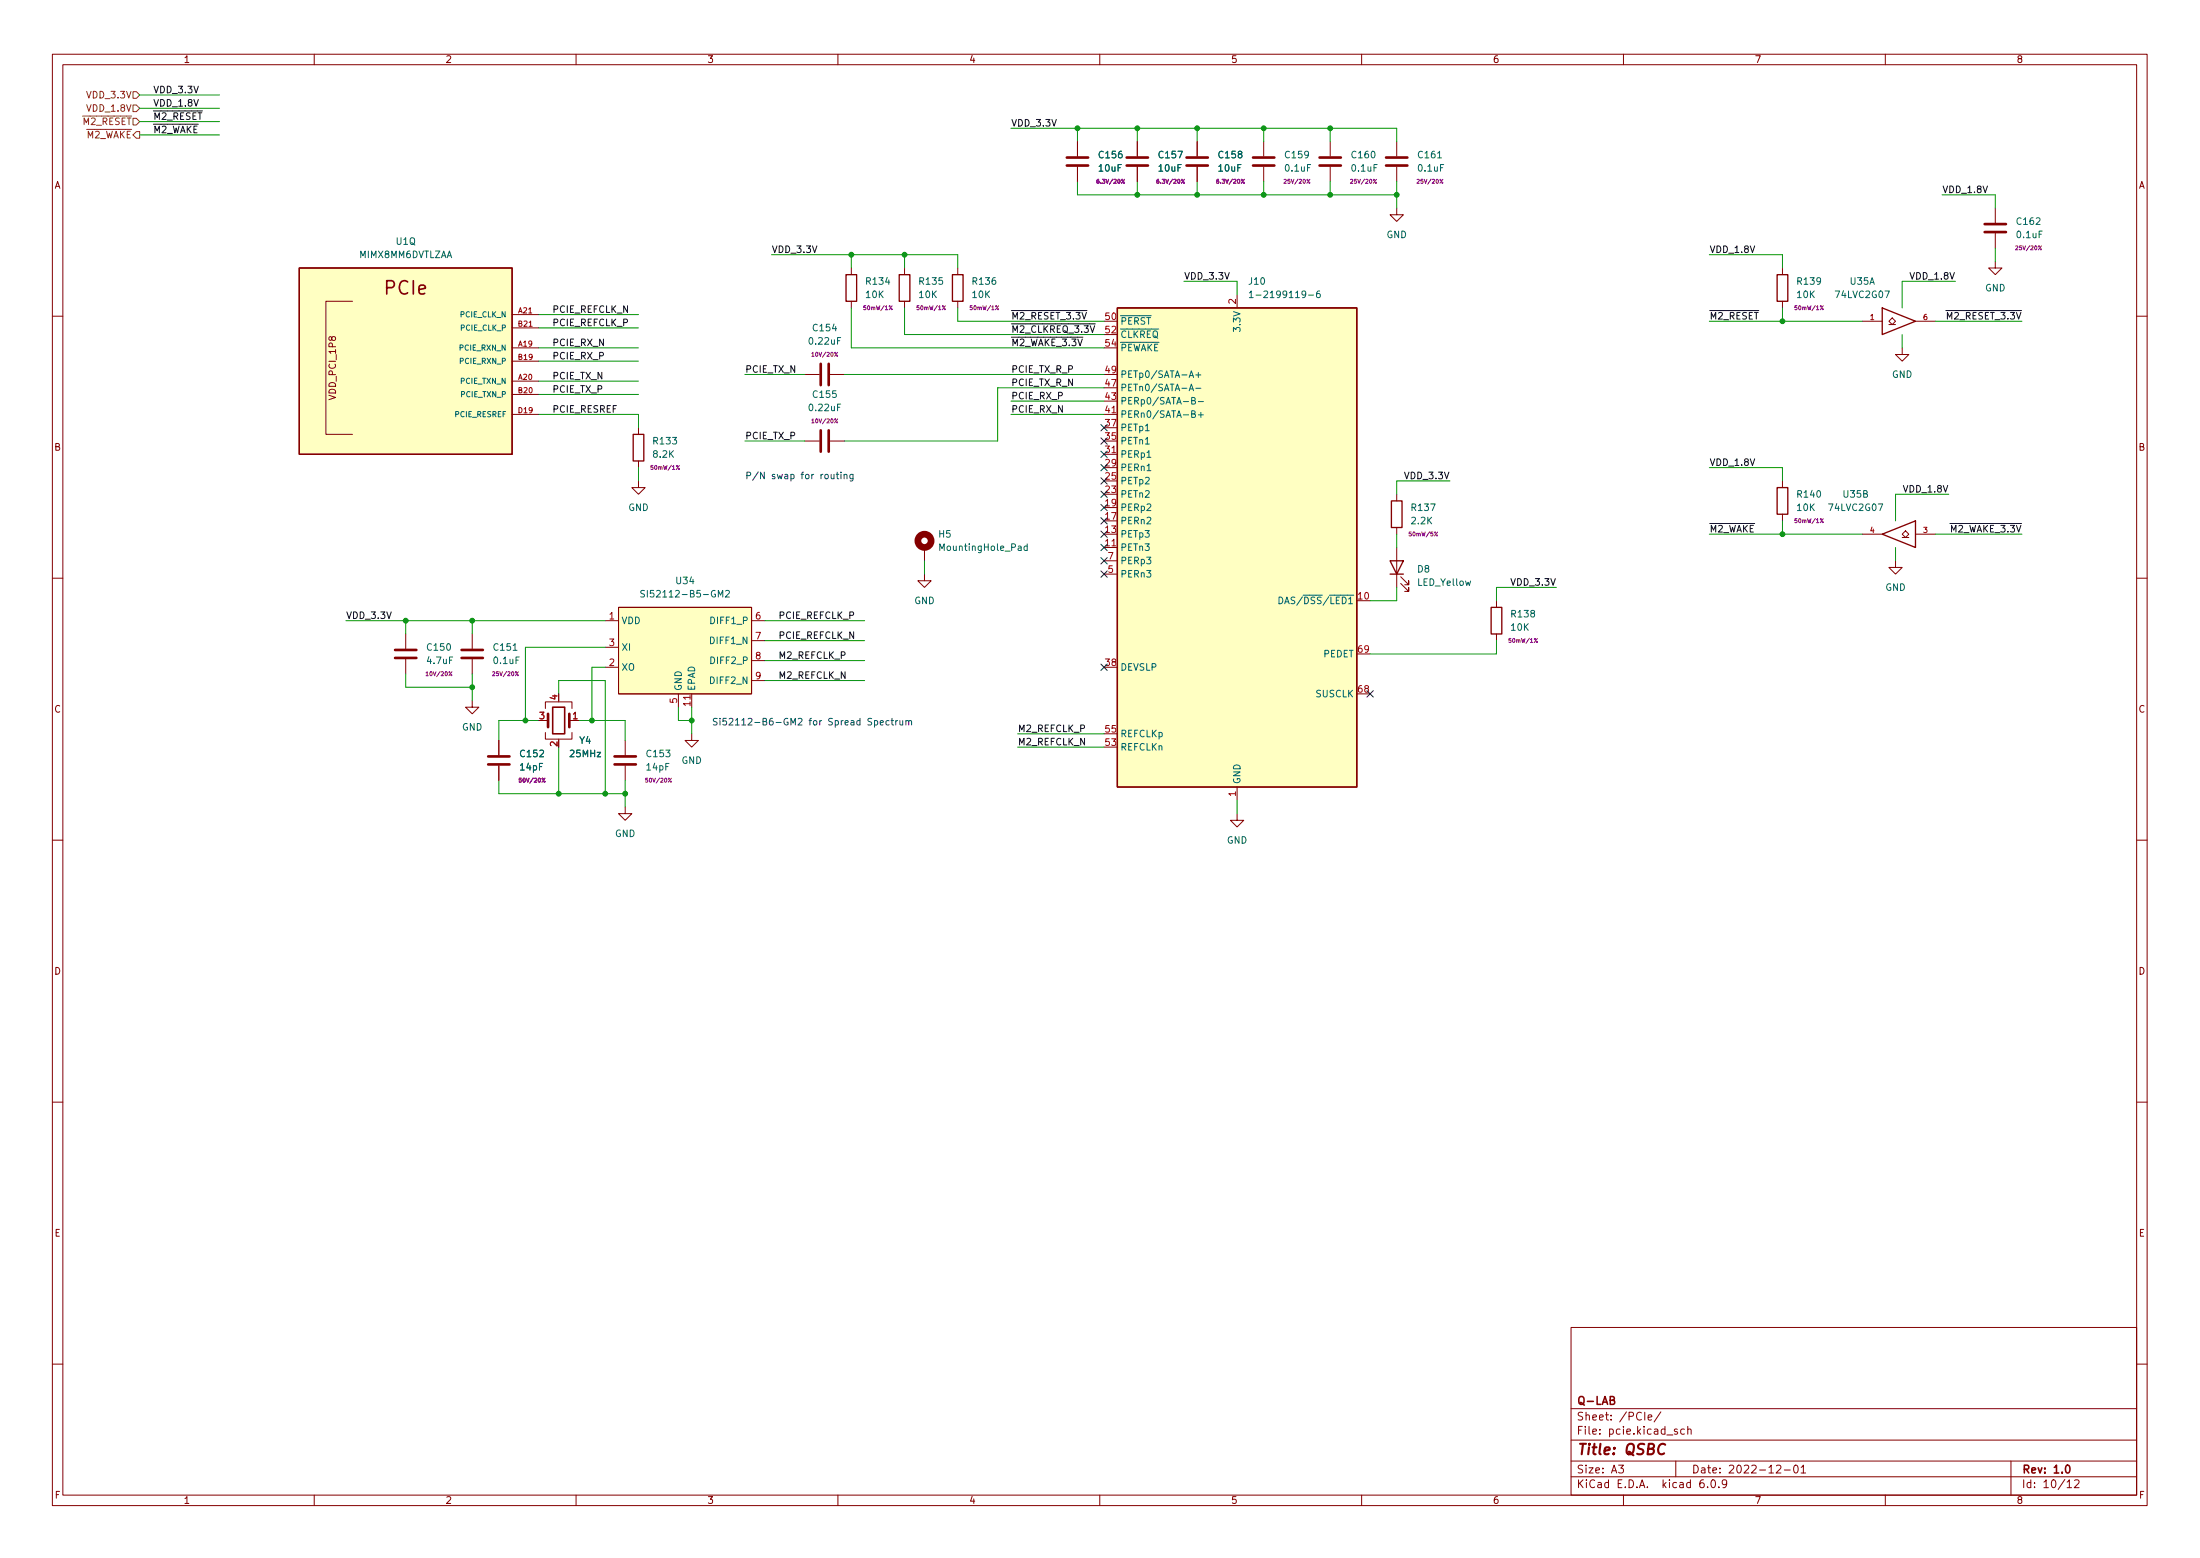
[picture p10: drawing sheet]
<svg xmlns="http://www.w3.org/2000/svg" width="297mm" height="210mm" viewBox="0 0 297 210" stroke-linecap="round" stroke-linejoin="round" font-family="sans-serif">
<g fill="none" stroke="#840000" stroke-width=".14">
<path d="M7.1 7.3h282.8v195.9h-282.8zM8.5 8.7h280v193.1h-280zM42.4 7.3v1.4M77.8 7.3v1.4M113.1 7.3v1.4M145.5 19.1v2M148.5 7.3v1.4M153.6 19.1v2M161.6 19.1v2M170.6 19.1v2M179.6 19.1v2M183.8 7.3v1.4"/>
<path d="M188.6 19.1v2M219.2 7.3v1.4M254.6 7.3v1.4M114.9 36.2v.9M122.1 36.2v.9M129.3 36.2v.9M145.5 22.5v2M153.6 22.5v2M161.6 22.5v2M167 39.8v1.8M170.6 22.5v2M179.6 22.5v2"/>
<path d="M188.6 28.1v.9h.9l-.9 .9-.9-.9h.9M188.6 22.5v2M240.7 36.2v.9M269.4 35.3v.9h.9l-.9 .9-.9-.9h.9M269.4 28.1v2M269.4 31.5v2M7.1 42.7h1.4M47.6 40.7h-3.6v17.9h3.6M69.1 55.9h3.6M69.1 46.9h3.6M69.1 51.4h3.6M69.1 42.5h3.6"/>
<path d="M69.1 48.7h3.6M69.1 53.2h3.6M69.1 44.3h3.6M86.2 57.7v.9M108.7 50.5h1.9M108.7 59.5h1.9M112.1 50.5h1.9M112.1 59.5h1.9M114.9 40.7v.9M122.1 40.7v.9M129.3 40.7v.9M149.1 55.9h1.8"/>
<path d="M240.7 40.7v.9M251.4 43.4h2.7M255 43.4l.5-.5 .4 .5-.4 .4zM255 43.8h.9M256.8 46.9v.9h.9l-.9 .9-.9-.9h.9M258.6 43.4h2.7M288.5 42.7h1.4M7.1 78h1.4M86.2 64.9v.9h.9l-.9 .9-.9-.9h.9M86.2 62.2v.9M124.8 77.5v.9h.9l-.9 .9-.9-.9h.9M124.8 73.9v1.8"/>
<path d="M149.1 73.9h1.8M149.1 61.3h1.8M149.1 77.5h1.8M149.1 75.7h1.8M188.6 66.7v.9M188.6 71.2v.9M188.6 73.9v5.4M189.1 78.7l1.1 1.1v-.5v.5h-.5M189.1 77.8l1.1 1.1v-.5v.5h-.5M240.7 64.9v.9M240.7 69.4v.9M251.4 72.1h2.7"/>
<path d="M255.9 75.7v.9h.9l-.9 .9-.9-.9h.9M256.8 72.1l.5-.5 .4 .5-.4 .4zM256.8 72.5h.9M258.6 72.1h2.7M288.5 78h1.4M54.8 85.6v1.9M54.8 89v1.9M63.8 94.5v.9h.9l-.9 .9-.9-.9h.9M63.8 85.6v1.9M63.8 89v1.9M67.4 99.9v2M73.6 95.6v-.9h3.6v.9"/>
<path d="M73.6 98.8v.9h3.6v-.9M73.6 97.2h.4M76.9 97.2h.3M81.7 83.8h1.8M81.7 90h1.8M81.7 87.4h1.8M83.5 82h18v11.6h-18zM84.4 99.9v2M91.6 93.6v1.8M93.4 99v.9h.9l-.9 .9-.9-.9h.9M93.4 93.6v1.8M101.5 83.8h1.8"/>
<path d="M101.5 86.5h1.8M101.5 89.2h1.8M101.5 91.8h1.8M202.1 81.1v.9M202.1 85.6v.9M7.1 113.4h1.4M67.4 103.3v2M84.4 108.9v.9h.9l-.9 .9-.9-.9h.9M84.4 103.3v2M167 109.8v.9h.9l-.9 .9-.9-.9h.9M167 106.2v1.8M288.5 113.4h1.4"/>
<path d="M7.1 148.7h1.4M288.5 148.7h1.4M212.1 179.1h76.4v22.7h-76.4zM7.1 184.1h1.4M212.1 199.3h76.4M212.1 197.2h76.4M212.1 194.3h76.4M212.1 190.1h76.4M218.5 197.7h.7l-.4 .4 .3 .1v.5l-.1 .1-.5-.1M222.5 191.3l.5-.1v-.2l-.3-.1-.2 .2 .1 .5h.4M224.2 190.5l-.9 1.4M226.3 197.2v2.1"/>
<path d="M226.5 192.9l-.3-.1-.1 .2v.1l.4 .2v.2h-.4M227.4 192.9l-.3-.1-.2 .2 .1 .5h.4M227.9 192.9l.1-.1 .3 .1v.7M227.9 192.5v1.1M230 199.7a.42 .42 0 0 0-.5 .5v.4l.1 .1 .3 .1 .2-.1v-.4l-.1-.1-.3-.1-.2 .2M231.1 199.8l.2-.1a.57 .57 0 0 1 .3 .5 .57 .57 0 0 1-.3 .6l-.2-.1-.1-.3zM239.9 197.8l.4-.1 .1 .1 .1 .2-.7 .8h.7M240.9 198.4h.8M242.3 197.8l.1-.1a.57 .57 0 0 1 .4 .6 .57 .57 0 0 1-.4 .5l-.1-.1-.1-.3zM243.2 198l.3-.3v1.1M243.2 198.8h.6M271.5 197.2v4.6"/>
<path d="M280.1 199.8l.4-.1 .2 .1v.2l-.6 .8h.6M288.5 184.1h1.4M42.4 201.8v1.4M77.8 201.8v1.4M113.1 201.8v1.4M148.5 201.8v1.4M183.8 201.8v1.4M219.2 201.8v1.4M230.6 200.7v.1M232.1 200.7v.1M233.1 200.2l-.2 .2h-.2l-.2-.2 .1-.4 .3-.1 .2 .1a.7 .7 0 0 1-.3 1h-.2M254.6 201.8v1.4"/>
<path d="M279.1 200l.3-.3v1.1M279.1 200.8h.6"/>
</g>
<path d="M217.4 189h.4l.1-.1 .1-.2-.1-.2h-.5v1h.4l.2-.2a.28 .28 0 0 0-.2-.3M279 197.8l.1-.1a.57 .57 0 0 1 .4 .6 .57 .57 0 0 1-.4 .5l-.1-.1-.1-.3z" fill="none" stroke="#840000" stroke-width=".21"/>
<path d="M224.8 195a.62 .62 0 0 0-.7 0 .62 .62 0 0 0-.2 .7 .49 .49 0 0 0 .2 .5 .49 .49 0 0 0 .6-.1" fill="none" stroke="#840000" stroke-width=".28"/>
<g fill="none" stroke="#840000" stroke-width=".18">
<path d="M40.4 36.2h28.7v25.1h-28.7zM114.2 37.1h1.5v3.6h-1.5zM121.4 37.1h1.4v3.6h-1.4zM128.6 37.1h1.4v3.6h-1.4zM239.9 37.1h1.5v3.6h-1.5zM85.5 58.6h1.4v3.6h-1.4zM150.9 41.6h32.3v64.6h-32.3zM254.1 41.6l4.5 1.8-4.5 1.7zM187.7 75.7h1.8l-.9 1.8zM187.7 77.5h1.8M187.9 67.6h1.4v3.6h-1.4zM239.9 65.8h1.5v3.6h-1.5z"/>
<path d="M254.1 72.1l4.5-1.8v3.6zM201.3 82h1.5v3.6h-1.5z"/>
</g>
<g fill="none" stroke="#840000" stroke-width=".36">
<path d="M144 22.3h2.9M144 21.3h2.9M152.1 22.3h2.9M152.1 21.3h2.9M160.2 22.3h2.9M160.2 21.3h2.9M169.2 22.3h2.9M169.2 21.3h2.9M178.2 22.3h2.8M178.2 21.3h2.8M187.1 22.3h2.9M187.1 21.3h2.9"/>
<path d="M268 31.3h2.8M268 30.2h2.8M110.8 49.1v2.9M110.8 58.1v2.9M111.9 49.1v2.9M111.9 58.1v2.9M53.3 88.8h2.9M53.3 87.7h2.9M62.3 88.8h2.9M62.3 87.7h2.9M74 96.3v1.8M76.9 96.3v1.8"/>
<path d="M65.9 103.2h2.9M65.9 102.1h2.9M83 103.2h2.8M83 102.1h2.8"/>
</g>
<g fill="none" stroke="#840084" stroke-width=".14">
<path d="M148.4 24.2l-.3 .1v.3l.1 .1h.2v-.3h-.2l-.1 .1M151.8 24.2l-.4 .5M156.4 24.2l-.2 .1v.3l.1 .1h.2l-.1-.3h-.1l-.1 .1M159.9 24.2l-.4 .5M164.5 24.2l-.2 .1v.3l.1 .1h.1v-.3h-.1l-.1 .1M168 24.2l-.4 .5M173.4 24.3l.2-.1 .1 .2-.4 .3h.4M182.3 24.3l.3-.1 .1 .2-.4 .3h.4M191.3 24.3l.2-.1 .1 .2-.3 .3h.3M272.1 33.2h.3l.1 .1-.4 .4h.4M109.6 47.7l.2-.2v.6M109.6 56.7l.2-.2v.6"/>
<path d="M109.6 48.1h.3M109.6 57.1h.3M57.5 90.8l.2-.1v.5M57.5 91.2h.3M66.5 90.7h.2l.1 .1-.3 .4h.3"/>
<circle cx="151.8" cy="24.7" r=".07"/>
<circle cx="159.8" cy="24.7" r=".07"/>
<circle cx="167.9" cy="24.7" r=".07"/>
</g>
<circle cx="124.8" cy="73" r=".9" fill="none" stroke="#840000" stroke-width=".9"/>
<g fill="none" stroke="#006464" stroke-width=".14">
<path d="M168.7 39.5l.2-.2v.9M169.6 39.8h.7M178.2 39.3h-.3a.61 .61 0 0 0 0 .9l.3-.1 .1-.3-.2-.2h-.2l-.2 .2M160.6 52.7l.3-.9 .3 .9M160.6 50.9l.3-.9 .3 .9M160.6 52.5h.5M160.6 50.7h.5M160.9 55.9l.4-.1v-.3l-.4-.1v.9h.3l.2-.1v-.2l-.2-.1M160.9 54.1l.4-.1v-.3l-.4-.1v.9h.3l.2-.1v-.2l-.2-.1M161.5 52.4h.6M161.5 50.6h.6M161.8 56h.7"/>
<path d="M161.8 54.2h.7M161.8 50.3v.6M162.1 55.6v.7M168.7 40.2h.5M87 79.7h-.3l-.1 .1v.2l.3 .2 .1 .2-.2 .2-.3-.1M98 79.8l.3-.1 .2 .2-.6 .7h.6M138.7 73.7h-.3l-.1 .2v.3h.4M138.7 73.4v.9M154.9 63.5h.5M154.9 61.7h.5"/>
</g>
<g fill="#ffffc2" stroke="#ffffc2" stroke-width=".14">
<path d="M150.9 41.6h32.3v64.6h-32.3z"/>
<path d="M40.4 36.2h28.7v25.1h-28.7z"/>
<path d="M83.5 82h18v11.6h-18z"/>
</g>
<path d="M74.6 95.4h1.6v3.6h-1.6z" fill="none" stroke="#840000" stroke-width=".22"/>
<path d="M18 14.2h.4l.5 .4-.5 .5h-.4zM18 16h.4l.5 .4-.5 .5h-.4zM18 12.4h.4l.5 .4-.5 .5h-.4zM18.4 17.8h.5v.9h-.5l-.4-.5z" fill="none" stroke="#725600" stroke-width=".14"/>
<g fill="none" stroke="#0000c2" stroke-width=".14">
<path d="M112.2 64l.1 .6h.2l.1-.1M112.6 64v.6M112.9 64h.3M113 63.7v.8l.2 .1M113.5 63.7v.1M113.5 64v.6M114 64.1l.1-.1 .2 .1 .1 .5M114 64v.6M115.2 64v.7l-.2 .2h-.2M115.2 64.1l-.3-.1-.2 .2 .1 .4h.4M118.1 97.3l.2-.1 .2 .2-.1 .4h-.3M118.1 97.2v.9"/>
<path d="M118.8 97.5h.5l-.1-.2-.2-.1-.2 .2 .1 .4h.3M120 97.3l-.2-.1-.2 .2 .1 .4h.3M120.3 97.2h.3M120.4 96.9v.8l.2 .1M120.9 97.2v.6M121.2 97.2l-.3 .2M121.5 97.2v.6h.3h.1M121.9 97.2v.6M122.3 97.3l.1-.1 .3 .1v.5M122.3 97.2v.6M122.7 97.4l.1-.2 .2 .1 .1 .5"/>
</g>
<g fill="none" stroke="#009600" stroke-width=".14">
<path d="M18.9 16.4h10.7M18.9 18.2h10.7M18.9 14.6h10.7M18.9 12.8h10.7M136.5 17.3h52.1v1.8M145.5 17.3v1.8M153.6 17.3v1.8M161.6 17.3v1.8M170.6 17.3v1.8M179.6 17.3v1.8M104.2 34.4h25.1v1.8M114.9 34.4v1.8"/>
<path d="M122.1 34.4v1.8M145.5 24.5v1.8h43.1M153.6 24.5v1.8M159.8 38h7.2v1.8M161.6 24.5v1.8M170.6 24.5v1.8M179.6 24.5v1.8M188.6 24.5v3.6M230.8 34.4h9.9v1.8M262.2 26.3h7.2v1.8M264 38h-7.2v3.6M269.4 33.5v1.8"/>
<path d="M72.7 46.9h13.5M72.7 55.9h13.5v1.8M72.7 44.3h13.5M72.7 48.7h13.5M72.7 53.2h13.5M72.7 51.4h13.5M72.7 42.5h13.5M100.6 59.5h8.1M100.6 50.5h8.1M114 50.5h35.1M114.9 41.6v5.3h34.2M122.1 41.6v3.5h27"/>
<path d="M129.3 41.6v1.8h19.8M136.5 55.9h12.6M136.5 54.1h12.6M149.1 52.3h-14.4v7.2h-20.7M230.8 43.4h20.6M240.7 41.6v1.8M256.8 45.1v1.8M261.3 43.4h11.7M86.2 63.1v1.8M124.8 75.7v1.8M188.6 72.1v1.8M188.6 79.3v1.8h-3.6"/>
<path d="M195.8 64.9h-7.2v1.8M210.1 79.3h-8v1.8M230.8 63.1h9.9v1.8M230.8 72.1h20.6M240.7 70.3v1.8M255.9 73.9v1.8M261.3 72.1h11.7M263.1 66.7h-7.2v3.6M46.7 83.8h35M54.8 90.9v1.8h9M54.8 83.8v1.8M63.8 83.8v1.8"/>
<path d="M63.8 90.9v3.6M72.7 97.2h-5.3v2.7M75.4 93.6v-1.8h6.3v15.3M78.1 97.2h6.3v2.7M81.7 87.4h-10.8v9.8M81.7 90h-1.8v7.2M91.6 95.4v1.8h1.8M93.4 95.4v3.6M103.3 83.8h13.4M103.3 89.2h13.4M103.3 91.8h13.4M103.3 86.5h13.4"/>
<path d="M137.4 99h11.7M202.1 86.5v1.8h-17.1M67.4 105.3v1.8h17M75.4 100.8v6.3M84.4 105.3v3.6M137.4 100.8h11.7M167 108v1.8"/>
</g>
<g fill="none" stroke="#000084" stroke-width=".14">
<path d="M148.6 59.1l.9 .8M148.6 57.3l.9 .9M149.5 59.1l-.9 .8M149.5 57.3l-.9 .9M148.6 71.7l.9 .8M148.6 68.1l.9 .8M148.6 77l.9 .9M148.6 73.5l.9 .8M148.6 75.2l.9 .9M148.6 69.9l.9 .8M148.6 64.5l.9 .8M148.6 66.3l.9 .8"/>
<path d="M148.6 62.7l.9 .8M148.6 60.9l.9 .8M149.5 71.7l-.9 .8M149.5 68.1l-.9 .8M149.5 77l-.9 .9M149.5 73.5l-.9 .8M149.5 75.2l-.9 .9M149.5 69.9l-.9 .8M149.5 64.5l-.9 .8M149.5 66.3l-.9 .8M149.5 62.7l-.9 .8M149.5 60.9l-.9 .8"/>
<path d="M148.6 89.6l.9 .9M149.5 89.6l-.9 .9M184.6 93.2l.8 .9M185.4 93.2l-.8 .9"/>
</g>
<g fill="#009600" stroke="#009600" stroke-width=".14">
<circle cx="63.8" cy="92.7" r=".32"/>
<circle cx="70.9" cy="97.2" r=".32"/>
<circle cx="81.7" cy="107.1" r=".32"/>
<circle cx="75.4" cy="107.1" r=".32"/>
<circle cx="79.9" cy="97.2" r=".32"/>
<circle cx="84.4" cy="107.1" r=".32"/>
<circle cx="240.7" cy="43.4" r=".32"/>
<circle cx="179.6" cy="17.3" r=".32"/>
<circle cx="188.6" cy="26.3" r=".32"/>
<circle cx="122.1" cy="34.4" r=".32"/>
<circle cx="114.9" cy="34.4" r=".32"/>
<circle cx="93.4" cy="97.2" r=".32"/>
<circle cx="145.5" cy="17.3" r=".32"/>
<circle cx="170.6" cy="26.3" r=".32"/>
<circle cx="153.6" cy="26.3" r=".32"/>
<circle cx="161.6" cy="26.3" r=".32"/>
<circle cx="161.6" cy="17.3" r=".32"/>
<circle cx="153.6" cy="17.3" r=".32"/>
<circle cx="179.6" cy="26.3" r=".32"/>
<circle cx="170.6" cy="17.3" r=".32"/>
<circle cx="63.8" cy="83.8" r=".32"/>
<circle cx="54.8" cy="83.8" r=".32"/>
<circle cx="240.7" cy="72.1" r=".32"/>
</g>
<text font-size="2.5" fill="#840000" x="52" y="39.8">PCIe</text>
<text font-size="2" fill="#840000" x="212.8" y="196.3">Title: QSBC</text>
<g font-size="1.5" fill="#840000">
<text x="212.8" y="191.7">Sheet: /PCIe/</text>
<text x="212.8" y="189.6">Q-LAB</text>
<text x="212.8" y="193.6">File: pcie.kicad_sch</text>
<text x="212.8" y="200.8">KiCad E.D.A. kicad 6.0.9</text>
<text x="212.8" y="198.8">Size: A3</text>
<text x="228.4" y="198.8">Date: 2022-12-01</text>
<text x="272.9" y="198.8">Rev: 1.0</text>
<text x="272.9" y="200.8">Id: 10/12</text>
</g>
<g font-size="1.3" fill="#840000">
<text x="24.7" y="8.5">1</text>
<text x="60.1" y="8.5">2</text>
<text x="95.5" y="8.5">3</text>
<text x="130.8" y="8.5">4</text>
<text x="166.2" y="8.5">5</text>
<text x="201.5" y="8.5">6</text>
<text x="236.9" y="8.5">7</text>
<text x="272.2" y="8.5">8</text>
<text x="7.3" y="25.5">A</text>
<text x="288.7" y="25.5">A</text>
<text x="45.3" y="53.8" transform="rotate(-90 45.3 53.8)">VDD_PCI_1P8</text>
<text x="7.3" y="60.8">B</text>
<text x="288.7" y="60.8">B</text>
<text x="7.3" y="96.2">C</text>
<text x="288.7" y="96.2">C</text>
<text x="7.3" y="131.5">D</text>
<text x="288.7" y="131.5">D</text>
<text x="7.4" y="166.9">E</text>
<text x="288.8" y="166.9">E</text>
<text x="7.4" y="202.2">F</text>
<text x="24.7" y="202.9">1</text>
<text x="60.1" y="202.9">2</text>
<text x="95.5" y="202.9">3</text>
<text x="130.8" y="202.9">4</text>
<text x="166.2" y="202.9">5</text>
<text x="201.5" y="202.9">6</text>
<text x="236.9" y="202.9">7</text>
<text x="272.2" y="202.9">8</text>
<text x="288.8" y="202.2">F</text>
</g>
<g font-size="1.3" fill="#725600">
<text x="10.2" y="16.9">~{M2_RESET}</text>
<text x="11.9" y="15.1">VDD_1.8V</text>
<text x="11.9" y="13.3">VDD_3.3V</text>
<text x="10.6" y="18.7">~{M2_WAKE}</text>
</g>
<g font-size="1.3" fill="#0f0f0f">
<text x="20.7" y="18">~{M2_WAKE}</text>
<text x="20.7" y="14.4">VDD_1.8V</text>
<text x="20.7" y="12.6">VDD_3.3V</text>
<text x="20.7" y="16.2">~{M2_RESET}</text>
<text x="136.5" y="17.1">VDD_3.3V</text>
<text x="262.2" y="26">VDD_1.8V</text>
<text x="104.2" y="34.1">VDD_3.3V</text>
<text x="230.8" y="34.1">VDD_1.8V</text>
<text x="159.8" y="37.7">VDD_3.3V</text>
<text x="258.1" y="37.7">VDD_1.8V</text>
<text x="74.5" y="46.7">PCIE_RX_N</text>
<text x="74.5" y="44">PCIE_REFCLK_P</text>
<text x="74.5" y="42.2">PCIE_REFCLK_N</text>
<text x="136.5" y="44.9">~{M2_CLKREQ_3.3V} 52</text>
<text x="136.5" y="43.1">~{M2_RESET_3.3V}</text>
<text x="136.5" y="46.7">~{M2_WAKE_3.3V}</text>
<text x="230.8" y="43.1">~{M2_RESET}</text>
<text x="262.2" y="43.1">~{M2_RESET_3.3V}</text>
<text x="74.5" y="48.5">PCIE_RX_P</text>
<text x="74.5" y="51.2">PCIE_TX_N</text>
<text x="74.5" y="53">PCIE_TX_P</text>
<text x="100.6" y="50.3">PCIE_TX_N</text>
<text x="136.5" y="50.3">PCIE_TX_R_P</text>
<text x="136.5" y="52.1">PCIE_TX_R_N</text>
<text x="136.5" y="53.9">PCIE_RX_P</text>
<text x="74.5" y="55.7">PCIE_RESREF</text>
<text x="100.6" y="59.3">PCIE_TX_P</text>
<text x="136.5" y="55.7">PCIE_RX_N</text>
<text x="189.9" y="64.7">VDD_3.3V</text>
<text x="230.8" y="62.9">VDD_1.8V</text>
<text x="230.8" y="71.8">~{M2_WAKE}</text>
<text x="257.2" y="66.5">VDD_1.8V</text>
<text x="262.5" y="71.8">~{M2_WAKE_3.3V}</text>
<text x="46.7" y="83.5">VDD_3.3V</text>
<text x="105.1" y="83.5">PCIE_REFCLK_P</text>
<text x="204.2" y="79">VDD_3.3V</text>
<text x="105.1" y="86.2">PCIE_REFCLK_N</text>
<text x="105.1" y="88.9">M2_REFCLK_P</text>
<text x="105.1" y="91.6">M2_REFCLK_N</text>
<text x="137.4" y="98.8">M2_REFCLK_P</text>
<text x="137.4" y="100.6">M2_REFCLK_N</text>
</g>
<g font-size="1.3" fill="#006464">
<text x="148.4" y="23.1">10uF</text>
<text x="148.5" y="21.4">C156</text>
<text x="156.5" y="23.1">10uF</text>
<text x="156.5" y="21.4">C157</text>
<text x="164.6" y="23.1">10uF</text>
<text x="164.6" y="21.4">C158</text>
<text x="173.6" y="23.1">0.1uF</text>
<text x="173.6" y="21.4">C159</text>
<text x="182.6" y="23.1">0.1uF</text>
<text x="182.6" y="21.4">C160</text>
<text x="191.6" y="23.1">0.1uF</text>
<text x="191.6" y="21.4">C161</text>
<text x="48.5" y="34.8">MIMX8MM6DVTLZAA</text>
<text x="53.5" y="33">U1Q</text>
<text x="187.2" y="32.1">GND</text>
<text x="272.4" y="32.1">0.1uF</text>
<text x="272.4" y="30.3">C162</text>
<text x="117" y="40.2">10K</text>
<text x="117" y="38.4">R134</text>
<text x="124.1" y="40.2">10K</text>
<text x="124.2" y="38.4">R135</text>
<text x="131.3" y="40.2">10K</text>
<text x="131.4" y="38.4">R136</text>
<text x="168.7" y="38.4">J10</text>
<text x="169.9" y="40.2">1-2199119-6</text>
<text x="242.7" y="40.2">10K</text>
<text x="242.8" y="38.4">R139</text>
<text x="248" y="40.2">74LVC2G07</text>
<text x="249.8" y="38.4">U35A</text>
<text x="268" y="39.3">GND</text>
<text x="109.4" y="46.5">0.22uF</text>
<text x="109.9" y="44.7">C154</text>
<text x="151.2" y="43.8">~{PERST}</text>
<text x="151.2" y="45.6">~{CLKREQ}</text>
<text x="151.2" y="47.4">~{PEWAKE}</text>
<text x="167.5" y="44.5" transform="rotate(-90 167.5 44.5)">3.3V</text>
<text x="109.9" y="53.7">C155</text>
<text x="151.2" y="52.8">PETn0/SATA-A-</text>
<text x="151.2" y="51">PETp0/SATA-A+</text>
<text x="255.4" y="51">GND</text>
<text x="88.3" y="60">R133</text>
<text x="109.4" y="55.5">0.22uF</text>
<text x="151.2" y="60">PETn1</text>
<text x="151.2" y="58.2">PETp1</text>
<text x="151.2" y="56.4">PERn0/SATA-B+</text>
<text x="151.2" y="54.6">PERp0/SATA-B-</text>
<text x="88.3" y="61.8">8.2K</text>
<text x="151.2" y="65.4">PETp2</text>
<text x="151.2" y="63.6">PERn1</text>
<text x="151.2" y="61.8">PERp1</text>
<text x="84.8" y="68.9">GND</text>
<text x="151.2" y="70.7">PERn2</text>
<text x="151.2" y="68.9">PERp2</text>
<text x="151.2" y="67.1">PETn2</text>
<text x="190.6" y="70.7">2.2K</text>
<text x="190.7" y="68.9">R137</text>
<text x="242.7" y="68.9">10K</text>
<text x="242.8" y="67.1">R140</text>
<text x="247.1" y="68.9">74LVC2G07</text>
<text x="248.9" y="67.1">U35B</text>
<text x="126.8" y="72.5">H5</text>
<text x="127.1" y="74.3">MountingHole_Pad</text>
<text x="151.2" y="74.3">PETn3</text>
<text x="151.2" y="72.5">PETp3</text>
<text x="151.2" y="77.9">PERn3</text>
<text x="151.2" y="76.1">PERp3</text>
<text x="191.4" y="77.3">D8</text>
<text x="87.6" y="80.6">SI52112-B5-GM2</text>
<text x="91.3" y="78.8">U34</text>
<text x="123.4" y="81.5">GND</text>
<text x="171.8" y="81.5">DAS/~{DSS}/~{LED1}</text>
<text x="191.4" y="79">LED_Yellow</text>
<text x="204.1" y="83.3">R138</text>
<text x="254.5" y="79.7">GND</text>
<text x="57.8" y="89.6">4.7uF</text>
<text x="57.8" y="87.8">C150</text>
<text x="66.7" y="89.6">0.1uF</text>
<text x="66.7" y="87.8">C151</text>
<text x="83.9" y="84.2">VDD</text>
<text x="83.9" y="87.8">XI</text>
<text x="96" y="86.9">DIFF1_N</text>
<text x="96.1" y="84.2">DIFF1_P</text>
<text x="96.1" y="89.6">DIFF2_P</text>
<text x="178.7" y="88.7">PEDET</text>
<text x="204.1" y="85.1">10K</text>
<text x="83.9" y="90.5">XO</text>
<text x="92" y="93.3" transform="rotate(-90 92 93.3)">GND</text>
<text x="93.8" y="93.3" transform="rotate(-90 93.8 93.3)">EPAD</text>
<text x="96" y="92.3">DIFF2_N</text>
<text x="151.2" y="90.5">DEVSLP</text>
<text x="177.7" y="94.1">SUSCLK</text>
<text x="62.4" y="98.6">GND</text>
<text x="78.3" y="100.4">Y4</text>
<text x="151.2" y="101.3">REFCLKn</text>
<text x="151.2" y="99.5">REFCLKp</text>
<text x="70.3" y="104">14pF</text>
<text x="70.3" y="102.2">C152</text>
<text x="77" y="102.2">25MHz</text>
<text x="87.3" y="104">14pF</text>
<text x="87.4" y="102.2">C153</text>
<text x="92" y="103.1">GND</text>
<text x="167.5" y="105.9" transform="rotate(-90 167.5 105.9)">GND</text>
<text x="83" y="112.9">GND</text>
<text x="165.6" y="113.8">GND</text>
</g>
<g font-size="1.3" fill="#a90000">
<text x="166.8" y="41" transform="rotate(-90 166.8 41)">2</text>
<text x="149.3" y="43.2">50</text>
<text x="149.3" y="46.8">54</text>
<text x="149.3" y="53.9">43</text>
<text x="149.3" y="52.2">47</text>
<text x="149.3" y="50.4">49</text>
<text x="149.3" y="59.3">35</text>
<text x="149.3" y="57.5">37</text>
<text x="149.3" y="55.7">41</text>
<text x="149.3" y="64.7">25</text>
<text x="149.3" y="62.9">29</text>
<text x="149.3" y="61.1">31</text>
<text x="149.3" y="71.9">13</text>
<text x="149.3" y="70.1">17</text>
<text x="149.3" y="68.3">19</text>
<text x="149.3" y="66.5">23</text>
<text x="149.3" y="73.7">11</text>
<text x="149.6" y="77.3">5</text>
<text x="149.6" y="75.5">7</text>
<text x="82.3" y="83.6">1</text>
<text x="102" y="83.6">6</text>
<text x="183.4" y="80.9">10</text>
<text x="82.3" y="89.9">2</text>
<text x="82.3" y="87.2">3</text>
<text x="102" y="86.3">7</text>
<text x="102" y="89">8</text>
<text x="149.3" y="89.9">38</text>
<text x="183.4" y="88.1">69</text>
<text x="75.3" y="94.4" transform="rotate(-90 75.3 94.4)">4</text>
<text x="91.4" y="94.9" transform="rotate(-90 91.4 94.9)">5</text>
<text x="93.2" y="95.2" transform="rotate(-90 93.2 95.2)">11</text>
<text x="102" y="91.7">9</text>
<text x="183.4" y="93.5">68</text>
<text x="72.8" y="97.1">3</text>
<text x="75.3" y="100.7" transform="rotate(-90 75.3 100.7)">2</text>
<text x="77.3" y="97.1">1</text>
<text x="149.3" y="100.6">53</text>
<text x="149.3" y="98.8">55</text>
<text x="166.8" y="107.5" transform="rotate(-90 166.8 107.5)">1</text>
</g>
<g font-size="1.3" fill="#0000c2">
<text x="100.6" y="64.7">P/N swap for routing</text>
<text x="96.1" y="97.9">Si52112-B6-GM2 for Spread Spectrum</text>
</g>
<g font-size="1" fill="#006464">
<text x="62.1" y="47.3">PCIE_RXN_N</text>
<text x="62.2" y="42.8">PCIE_CLK_N</text>
<text x="62.3" y="44.6">PCIE_CLK_P</text>
<text x="62.2" y="49.1">PCIE_RXN_P</text>
<text x="62.3" y="51.8">PCIE_TXN_N</text>
<text x="62.3" y="53.6">PCIE_TXN_P</text>
<text x="61.5" y="56.3">PCIE_RESREF</text>
</g>
<g font-size="1" fill="#a90000">
<text x="70" y="46.8">A19</text>
<text x="70" y="42.3">A21</text>
<text x="70" y="44.1">B21</text>
<text x="252.5" y="43.2">1</text>
<text x="259.7" y="43.2">6</text>
<text x="70" y="51.3">A20</text>
<text x="70" y="48.6">B19</text>
<text x="70" y="53.1">B20</text>
<text x="70" y="55.7">D19</text>
<text x="252.5" y="71.9">4</text>
<text x="259.7" y="71.9">3</text>
</g>
<g font-size=".8" fill="#840084">
<text x="148.3" y="24.8">6.3V/20%</text>
<text x="156.4" y="24.8">6.3V/20%</text>
<text x="164.5" y="24.8">6.3V/20%</text>
<text x="173.6" y="24.8">25V/20%</text>
<text x="182.6" y="24.8">25V/20%</text>
<text x="191.5" y="24.8">25V/20%</text>
<text x="272.4" y="33.7">25V/20%</text>
<text x="116.8" y="41.8">50mW/1%</text>
<text x="124" y="41.8">50mW/1%</text>
<text x="131.2" y="41.8">50mW/1%</text>
<text x="242.5" y="41.8">50mW/1%</text>
<text x="109.8" y="48.1">10V/20%</text>
<text x="109.8" y="57.1">10V/20%</text>
<text x="88" y="63.4">50mW/1%</text>
<text x="242.5" y="70.6">50mW/1%</text>
<text x="190.4" y="72.4">50mW/5%</text>
<text x="203.9" y="86.7">50mW/1%</text>
<text x="57.7" y="91.2">10V/20%</text>
<text x="66.7" y="91.2">25V/20%</text>
<text x="70.3" y="105.6">50V/20%</text>
<text x="87.4" y="105.6">50V/20%</text>
</g>
</svg>
